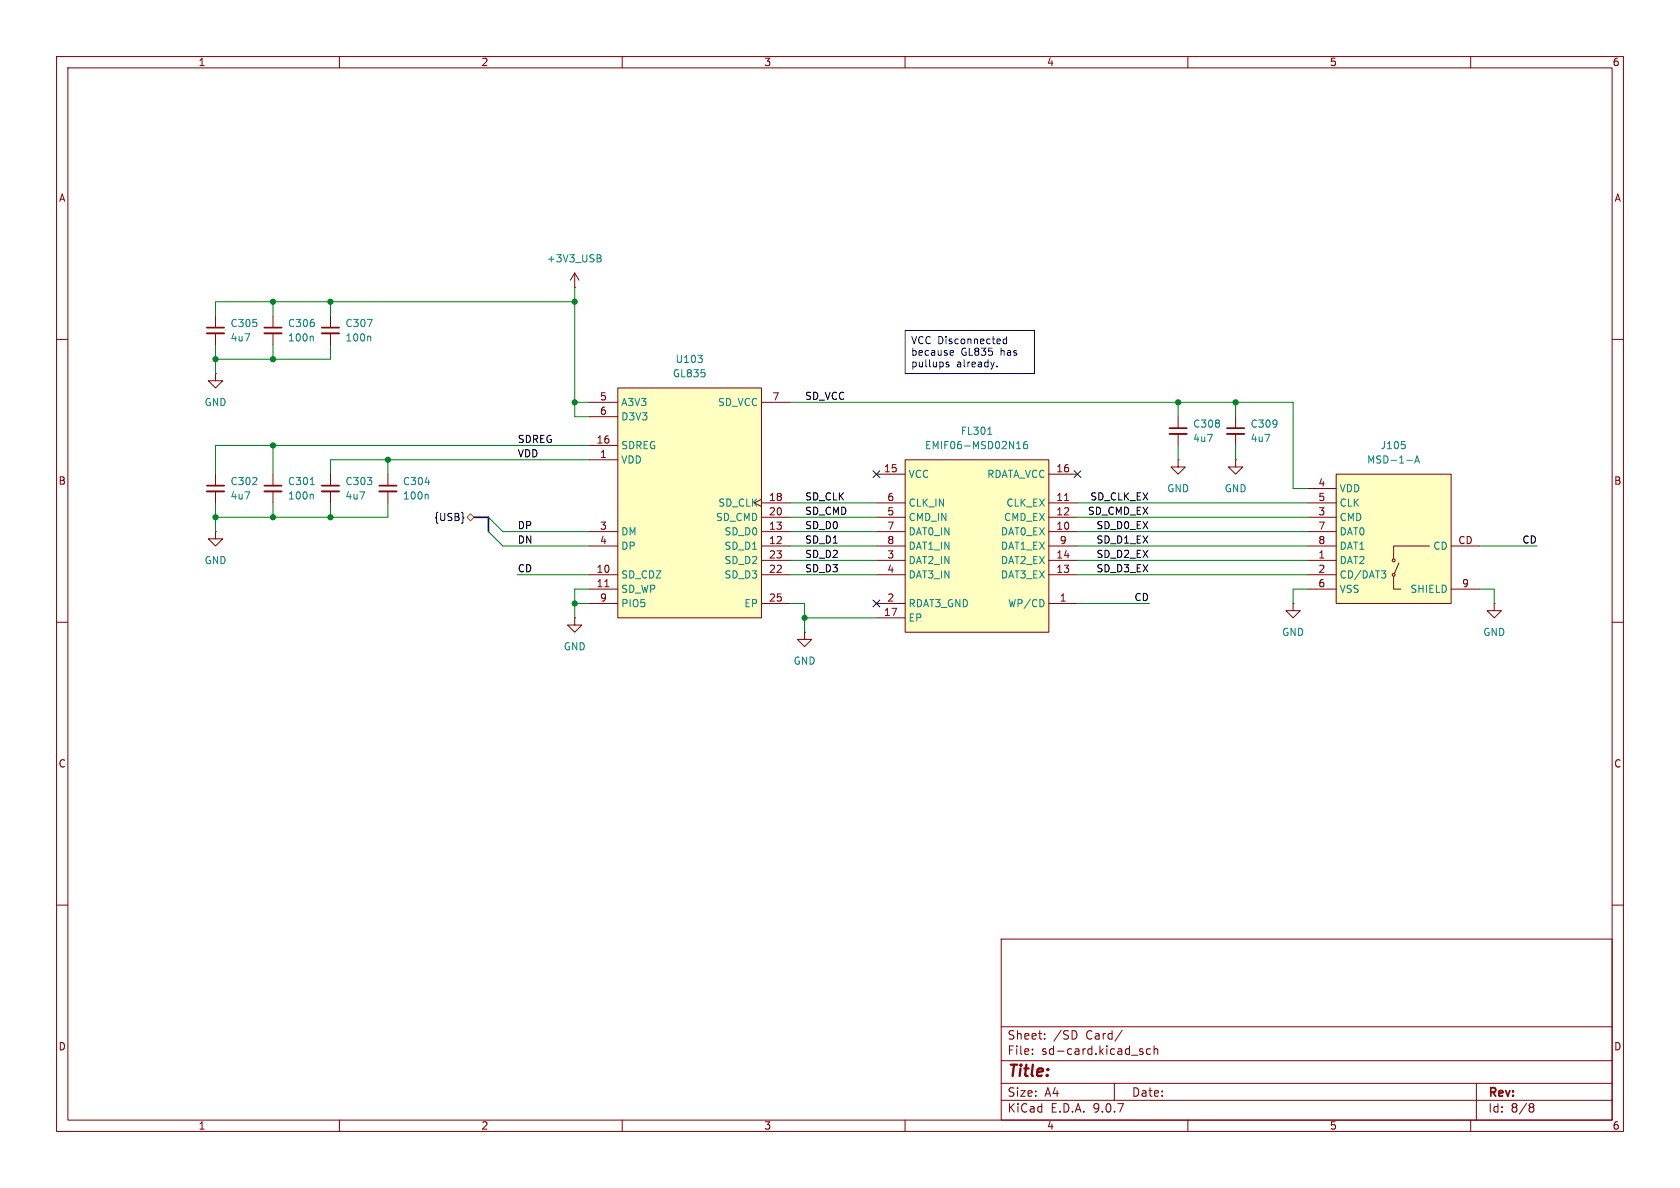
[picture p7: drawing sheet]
<svg xmlns="http://www.w3.org/2000/svg" width="297mm" height="210mm" viewBox="0 0 297 210" stroke-linecap="round" stroke-linejoin="round" font-family="sans-serif">
<path d="M0 0h297v210h-297z" fill="#fff" stroke="#fff" stroke-width=".18"/>
<g fill="none" stroke="#840000" stroke-width=".18">
<path d="M10 10h277v190h-277zM12 12h273v186h-273zM60 10v2M110 10v2M160 10v2M210 10v2M260 10v2M38.1 55.9v2M38.1 58.9v2.1M48.3 55.9v2M48.3 58.9v2.1M58.4 55.9v2"/>
<path d="M58.4 58.9v2.1M10 60h2M208.3 73.7v2M208.3 76.7v2M218.4 73.7v2M218.4 76.7v2M285 60h2M38.1 94v1.3h1.3l-1.3 1.2-1.3-1.2h1.3M38.1 94h.1M38.1 83.8v2.1M38.1 86.9v2M218.4 81.3v1.3h1.3l-1.3 1.2-1.2-1.2h1.2"/>
<path d="M218.4 81.3h.1M10 110h2M228.6 106.7v1.3h-1.3l1.3 1.2 1.3-1.2h-1.3M228.6 106.7h.1M285 110h2M10 160h2M177 166h108v32h-108zM285 160h2M60 198v2M110 198v2M160 198v2M177 194.5h108"/>
<path d="M177 191.5h108M177 187.5h108M177 181.5h108M182.5 186.3v.1M182.5 185.5v.1M184.7 183.6v.1M184.7 182.8v.1M190.3 182.6v.7M197 191.5v3M198.4 182.1l-1.3 2M201.5 185.7l.6 .4-.2 .3-.4-.1M202 185.5l-.3-.1-.2 .2"/>
<path d="M203.4 185.5l-.4-.1-.3 .3v.4l.1 .2h.6M204 185.5l.2-.1 .4 .1 .1 .9M204 184.9v1.5M210 198v2M260 198v2M261 191.5v6.5M270.6 195.1l.4 .1 .2 .2-.3 .3M270.6 195.7h.3M270.9 195.7l.2 .2 .1 .4-.2 .2-.4 .1"/>
</g>
<path d="M36.6 57.9h3M46.7 57.9h3.1M56.9 57.9h3M206.8 75.7h3M216.9 75.7h3.1M36.6 85.9h3" fill="none" stroke="#840000" stroke-width=".3"/>
<path d="M36.6 58.9h3M46.7 58.9h3.1M56.9 58.9h3M206.8 76.7h3M216.9 76.7h3.1M36.6 86.9h3" fill="none" stroke="#840000" stroke-width=".33"/>
<path d="M55.2 59.4l.2 .2v.7M64.9 56.5h.9l-.6 1.2M65.4 59.4l.1 .2v.7" fill="none" stroke="#008484" stroke-width=".18"/>
<path d="M236.2 83.8h20.3v22.9h-20.3z" fill="#ffffc2"/>
<g fill="none" stroke="#840000" stroke-width=".18">
<path d="M38.1 66v1.3h1.3l-1.3 1.3-1.3-1.3h1.3M38.1 66h.1M58.4 83.8v2.1M58.4 86.9v2M208.3 81.3v1.3h1.2l-1.2 1.2-1.3-1.2h1.3M208.3 81.3h.1M231.1 86.4h5.1M231.1 88.9h5.1M231.1 91.4h5.1M231.1 94h5.1M231.1 96.5h5.1M231.1 99.1h5.1"/>
<path d="M236.2 83.8h20.3v22.9h-20.3zM247.3 99.5l-.8 1.9M252.7 96.5h-6.3v2.3M256.5 96.5h5.1M231.1 101.6h5.1M231.1 104.1h5.1M246.4 101.9v2.2h1.2M256.5 104.1h5.1M264.2 106.7v1.3h1.2l-1.2 1.2-1.3-1.2h1.3M264.2 106.7h.1"/>
<circle cx="246.4" cy="99.1" r=".25"/>
<circle cx="246.4" cy="101.6" r=".25"/>
</g>
<path d="M247.8 78h.6M248.3 78.6l.1 .2-.1 .5M248.7 81.4h1M250.1 81.9l.4-1.3 .4 1.3M250.2 81.5h.6M244.2 100.9h.8l-.4 .5M244.8 101.4l.2 .2v.3l-.2 .3" fill="none" stroke="#008484" stroke-width=".18"/>
<path d="M56.9 85.9h3" fill="none" stroke="#840000" stroke-width=".3"/>
<path d="M56.9 86.9h3" fill="none" stroke="#840000" stroke-width=".33"/>
<path d="M160 81.3h25.4v30.5h-25.4z" fill="#ffffc2"/>
<g fill="none" stroke="#840000" stroke-width=".18">
<path d="M101.6 50.8h.1M101.6 48.3l-.8 1.2M101.6 48.3l.8 1.2M101.6 48.3v2.5M48.3 83.8v2.1M48.3 86.9v2M68.6 83.8v2.1M68.6 86.9v2M154.9 83.8h5.1M154.9 88.9h5.1M154.9 91.4h5.1M154.9 94h5.1"/>
<path d="M154.9 96.5h5.1M154.9 99.1h5.1M160 81.3h25.4v30.5h-25.4zM185.4 83.8h5.1M185.4 88.9h5.1M185.4 91.4h5.1M185.4 94h5.1M185.4 96.5h5.1M185.4 99.1h5.1M188.2 88.5h.7M101.6 109.2v1.3h1.3l-1.3 1.3-1.3-1.3h1.3M101.6 109.2h.1"/>
<path d="M154.9 101.6h5.1M154.9 106.7h5.1M154.9 109.2h5.1M185.4 101.6h5.1M185.4 106.7h5.1"/>
</g>
<path d="M105.6 45l.6 .2v.2l-.2 .2M105.6 45.6h.4M106 45.6l.3 .3-.1 .3-.6 .1M174.6 76.8h.8M179.7 79.3h.8M179.9 78.4l.2-.4v1.3M181.5 78l-.3 .1a.86 .86 0 0 0 0 1.2l.4-.1 .1-.4-.3-.3h-.2l-.3 .3M54.8 85.7h.8M55.2 87.4l.2 .2v.6M75.2 85.3h.7M75.5 87.4l.2 .2v.6M184.5 106.3v.7" fill="none" stroke="#008484" stroke-width=".18"/>
<path d="M46.7 85.9h3.1M67.1 85.9h3" fill="none" stroke="#840000" stroke-width=".3"/>
<path d="M46.7 86.9h3.1M67.1 86.9h3" fill="none" stroke="#840000" stroke-width=".33"/>
<path d="M109.2 68.6h25.4v40.6h-25.4z" fill="#ffffc2"/>
<g fill="none" stroke="#840000" stroke-width=".18">
<path d="M104.1 71.1h5.1M104.1 73.7h5.1M104.1 78.7h5.1M109.2 68.6h25.4v40.6h-25.4zM134.6 71.1h5.1M104.1 94h5.1M104.1 96.5h5.1M104.1 81.3h5.1M134.6 88.3l-1.3 .6 1.3 .6M134.6 94h5.1M134.6 96.5h5.1M134.6 99.1h5.1"/>
<path d="M134.6 88.9h5.1M134.6 91.4h5.1M104.1 101.6h5.1M104.1 104.1h5.1M104.1 106.7h5.1M106.9 103.7h.7M134.6 101.6h5.1M134.6 106.7h5.1M142.2 111.8v1.2h1.3l-1.3 1.3-1.2-1.3h1.2M142.2 111.8h.1"/>
</g>
<path d="M123.4 62.8h.8l-.5 .5M124.1 63.4v.6" fill="none" stroke="#008484" stroke-width=".18"/>
<path d="M81.9 91.5h.1l-.1 .1M154.3 83.2l1.2 1.2M155.5 83.2l-1.2 1.2M189.9 83.2l1.2 1.2M191.1 83.2l-1.2 1.2M154.3 106.1l1.2 1.2M155.5 106.1l-1.2 1.2" fill="none" stroke="#000084" stroke-width=".18"/>
<path d="M82.5 91.4l.7-.6 .6 .6-.6 .7z" fill="none" stroke="#848400" stroke-width=".18"/>
<path d="M83.8 91.4h2.6v2.6" fill="none" stroke="#000084" stroke-width=".3"/>
<g fill="none" stroke="#008400" stroke-width=".18">
<path d="M48.3 53.3v2.6M58.4 53.3v2.6M101.6 53.3h-63.5v2.6M101.6 50.8v22.9h2.5M38.1 61v5M48.3 61v2.5M48.3 78.7v5.1M58.4 61v2.5h-20.3M101.6 71.1h2.5M104.1 78.7h-66v5.1M139.7 71.1h88.9v15.3h2.5M208.3 71.1v2.6"/>
<path d="M208.3 78.7v2.6M218.4 71.1v2.6M218.4 78.7v2.6M38.1 88.9v5.1M48.3 88.9v2.5M58.4 88.9v2.5M68.6 88.9v2.5h-30.5M68.6 81.3v2.5M86.4 91.4l2.5 2.6h15.2M86.4 94l2.5 2.5h15.2M104.1 81.3h-45.7v2.5M139.7 88.9h15.2"/>
<path d="M139.7 94h15.2M139.7 91.4h15.2M139.7 99.1h15.2M139.7 96.5h15.2M190.5 88.9h40.6M190.5 94h40.6M190.5 91.4h40.6M190.5 99.1h40.6M190.5 96.5h40.6M261.6 96.5h10.2M91.4 101.6h12.7M101.6 106.7h2.5"/>
<path d="M104.1 104.1h-2.5v5.1M139.7 101.6h15.2M139.7 106.7h2.5v5.1M142.2 109.2h12.7M190.5 101.6h40.6M190.5 106.7h12.7M231.1 104.1h-2.5v2.6M261.6 104.1h2.6v2.6"/>
</g>
<path d="M160 58.4h22.9v7.6h-22.9zM177.9 59.5v1.3M177.9 60l-.3-.1-.3 .3 .2 .5h.4M167.7 64.1l-.3-.1-.2 .2 .1 .2 .4 .1v.3h-.5M168.1 62h.4l.1 .3-.6 .1M168.5 62.7l-.4 .1M176.3 64.7v.2" fill="none" stroke="#0000c2" stroke-width=".18"/>
<g fill="#008400" stroke="#008400" stroke-width=".18">
<circle cx="48.3" cy="91.4" r=".46"/>
<circle cx="38.1" cy="91.4" r=".46"/>
<circle cx="58.4" cy="53.3" r=".46"/>
<circle cx="48.3" cy="53.3" r=".46"/>
<circle cx="48.3" cy="78.7" r=".46"/>
<circle cx="48.3" cy="63.5" r=".46"/>
<circle cx="38.1" cy="63.5" r=".46"/>
<circle cx="58.4" cy="91.4" r=".46"/>
<circle cx="218.4" cy="71.1" r=".46"/>
<circle cx="208.3" cy="71.1" r=".46"/>
<circle cx="101.6" cy="71.1" r=".46"/>
<circle cx="101.6" cy="53.3" r=".46"/>
<circle cx="68.6" cy="81.3" r=".46"/>
<circle cx="101.6" cy="106.7" r=".46"/>
<circle cx="142.2" cy="109.2" r=".46"/>
</g>
<text font-size="2.8" fill="#840000" x="178" y="190.9">Title:</text>
<g font-size="2.1" fill="#840000">
<text x="178" y="184">Sheet:</text>
<text x="186.2" y="184">/SD</text>
<text x="192" y="184">Card/</text>
<text x="178" y="186.7">File:</text>
<text x="184.1" y="186.7">sd-card.kicad_sch</text>
<text x="178" y="196.9">KiCad</text>
<text x="178" y="194.1">Size:</text>
<text x="184.7" y="194.1">A4</text>
<text x="185.7" y="196.9">E.D.A.</text>
<text x="193.3" y="196.9">9.0.7</text>
<text x="200" y="194.1">Date:</text>
<text x="263" y="194.3">Rev:</text>
<text x="263" y="196.9">Id:</text>
<text x="267.1" y="196.9">8/8</text>
</g>
<g font-size="1.8" fill="#840000">
<text x="35" y="11.9">1</text>
<text x="85" y="11.9">2</text>
<text x="135" y="11.9">3</text>
<text x="185" y="11.9">4</text>
<text x="235" y="11.9">5</text>
<text x="285" y="11.9">6</text>
<text x="10.3" y="35.9">A</text>
<text x="285.3" y="35.9">A</text>
<text x="106" y="70.9">5</text>
<text x="136.5" y="70.9">7</text>
<text x="106" y="73.4">6</text>
<text x="105.4" y="78.5">16</text>
<text x="106" y="81">1</text>
<text x="156.2" y="83.6">15</text>
<text x="186.6" y="83.6">16</text>
<text x="10.3" y="85.9">B</text>
<text x="135.8" y="88.6">18</text>
<text x="156.8" y="88.6">6</text>
<text x="186.6" y="88.6">11</text>
<text x="233" y="86.1">4</text>
<text x="233" y="88.6">5</text>
<text x="285.3" y="85.9">B</text>
<text x="106" y="93.7">3</text>
<text x="135.8" y="93.7">13</text>
<text x="135.8" y="91.2">20</text>
<text x="156.8" y="91.2">5</text>
<text x="156.8" y="93.7">7</text>
<text x="186.6" y="91.2">12</text>
<text x="186.6" y="93.7">10</text>
<text x="233" y="91.2">3</text>
<text x="233" y="93.7">7</text>
<text x="105.4" y="101.3">10</text>
<text x="106" y="96.3">4</text>
<text x="135.8" y="96.3">12</text>
<text x="135.8" y="98.8">23</text>
<text x="135.8" y="101.3">22</text>
<text x="156.8" y="96.3">8</text>
<text x="156.8" y="98.8">3</text>
<text x="156.8" y="101.3">4</text>
<text x="186.6" y="98.8">14</text>
<text x="186.6" y="101.3">13</text>
<text x="187.3" y="96.3">9</text>
<text x="233" y="96.3">8</text>
<text x="233" y="98.8">1</text>
<text x="233" y="101.3">2</text>
<text x="257.7" y="96.3">CD</text>
<text x="105.4" y="103.9">11</text>
<text x="106" y="106.4">9</text>
<text x="135.8" y="106.4">25</text>
<text x="156.8" y="106.4">2</text>
<text x="187.3" y="106.4">1</text>
<text x="233" y="103.9">6</text>
<text x="258.4" y="103.9">9</text>
<text x="156.2" y="109">17</text>
<text x="10.3" y="135.9">C</text>
<text x="285.3" y="135.9">C</text>
<text x="10.3" y="185.9">D</text>
<text x="285.3" y="185.9">D</text>
<text x="35" y="199.9">1</text>
<text x="85" y="199.9">2</text>
<text x="135" y="199.9">3</text>
<text x="185" y="199.9">4</text>
<text x="235" y="199.9">5</text>
<text x="285" y="199.9">6</text>
</g>
<g font-size="1.8" fill="#008484">
<text x="96.6" y="46.6">+3V3_USB</text>
<text x="40.6" y="58">C305</text>
<text x="50.8" y="58">C306</text>
<text x="61" y="58">C307</text>
<text x="40.6" y="60.6">4u7</text>
<text x="50.8" y="60.6">100n</text>
<text x="61" y="60.6">100n</text>
<text x="119.3" y="64.4">U103</text>
<text x="36.1" y="72">GND</text>
<text x="109.7" y="72">A3V3</text>
<text x="118.9" y="66.9">GL835</text>
<text x="126.8" y="72">SD_VCC</text>
<text x="109.7" y="74.5">D3V3</text>
<text x="169.7" y="77.1">FL301</text>
<text x="210.8" y="75.8">C308</text>
<text x="221" y="75.8">C309</text>
<text x="109.7" y="79.6">SDREG</text>
<text x="109.7" y="82.1">VDD</text>
<text x="163.4" y="79.6">EMIF06-MSD02N16</text>
<text x="210.8" y="78.3">4u7</text>
<text x="221" y="78.3">4u7</text>
<text x="241.6" y="82.1">MSD-1-A</text>
<text x="244" y="79.6">J105</text>
<text x="40.6" y="86">C302</text>
<text x="40.6" y="88.5">4u7</text>
<text x="50.8" y="86">C301</text>
<text x="50.8" y="88.5">100n</text>
<text x="61" y="86">C303</text>
<text x="61" y="88.5">4u7</text>
<text x="71.1" y="86">C304</text>
<text x="71.1" y="88.5">100n</text>
<text x="126.9" y="89.8">SD_CLK</text>
<text x="160.5" y="84.7">VCC</text>
<text x="160.5" y="89.8">CLK_IN</text>
<text x="174.4" y="84.7">RDATA_VCC</text>
<text x="177.8" y="89.8">CLK_EX</text>
<text x="206.2" y="87.2">GND</text>
<text x="216.4" y="87.2">GND</text>
<text x="236.7" y="87.2">VDD</text>
<text x="236.7" y="89.8">CLK</text>
<text x="109.7" y="94.8">DM</text>
<text x="126.5" y="92.3">SD_CMD</text>
<text x="128" y="94.8">SD_D0</text>
<text x="160.5" y="92.3">CMD_IN</text>
<text x="160.5" y="94.8">DAT0_IN</text>
<text x="176.8" y="94.8">DAT0_EX</text>
<text x="177.4" y="92.3">CMD_EX</text>
<text x="236.7" y="92.3">CMD</text>
<text x="236.7" y="94.8">DAT0</text>
<text x="36.1" y="99.9">GND</text>
<text x="109.7" y="97.4">DP</text>
<text x="128" y="97.4">SD_D1</text>
<text x="128" y="99.9">SD_D2</text>
<text x="160.5" y="97.4">DAT1_IN</text>
<text x="160.5" y="99.9">DAT2_IN</text>
<text x="176.8" y="97.4">DAT1_EX</text>
<text x="176.8" y="99.9">DAT2_EX</text>
<text x="236.7" y="97.4">DAT1</text>
<text x="236.7" y="99.9">DAT2</text>
<text x="253.3" y="97.4">CD</text>
<text x="109.7" y="102.5">SD_CDZ</text>
<text x="109.7" y="105">SD_WP</text>
<text x="109.7" y="107.5">PIO5</text>
<text x="128" y="102.5">SD_D3</text>
<text x="131.5" y="107.5">EP</text>
<text x="160.5" y="102.5">DAT3_IN</text>
<text x="160.5" y="107.5">RDAT3_GND</text>
<text x="176.8" y="102.5">DAT3_EX</text>
<text x="178.1" y="107.5">WP/CD</text>
<text x="236.7" y="102.5">CD/DAT3</text>
<text x="236.7" y="105">VSS</text>
<text x="249.2" y="105">SHIELD</text>
<text x="160.5" y="110.1">EP</text>
<text x="226.6" y="112.6">GND</text>
<text x="262.1" y="112.6">GND</text>
<text x="99.6" y="115.2">GND</text>
<text x="140.2" y="117.7">GND</text>
</g>
<g font-size="1.8" fill="#0000c2">
<text x="161" y="61">VCC Disconnected</text>
<text x="161" y="63.1">because</text>
<text x="161" y="65.1">pullups</text>
<text x="169.1" y="65.1">already.</text>
<text x="169.9" y="63.1">GL835</text>
<text x="177" y="63.1">has</text>
</g>
<g font-size="1.8">
<text x="142.2" y="70.8">SD_VCC</text>
<text x="91.4" y="80.9">VDD</text>
<text x="91.4" y="78.4">SDREG</text>
<text x="142.2" y="88.6">SD_CLK</text>
<text x="192.7" y="88.6">SD_CLK_EX</text>
<text x="91.4" y="93.6">DP</text>
<text x="142.2" y="91.1">SD_CMD</text>
<text x="142.2" y="93.6">SD_D0</text>
<text x="192.2" y="91.1">SD_CMD_EX</text>
<text x="193.7" y="93.6">SD_D0_EX</text>
<text x="91.4" y="101.3">CD</text>
<text x="91.4" y="96.2">DN</text>
<text x="142.2" y="96.2">SD_D1</text>
<text x="142.2" y="101.3">SD_D3</text>
<text x="142.2" y="98.7">SD_D2</text>
<text x="193.7" y="101.3">SD_D3_EX</text>
<text x="193.7" y="98.7">SD_D2_EX</text>
<text x="193.7" y="96.2">SD_D1_EX</text>
<text x="269" y="96.2">CD</text>
<text x="200.5" y="106.3">CD</text>
</g>
<text font-size="1.8" fill="#000084" x="76.7" y="92.3">{USB}</text>
</svg>
